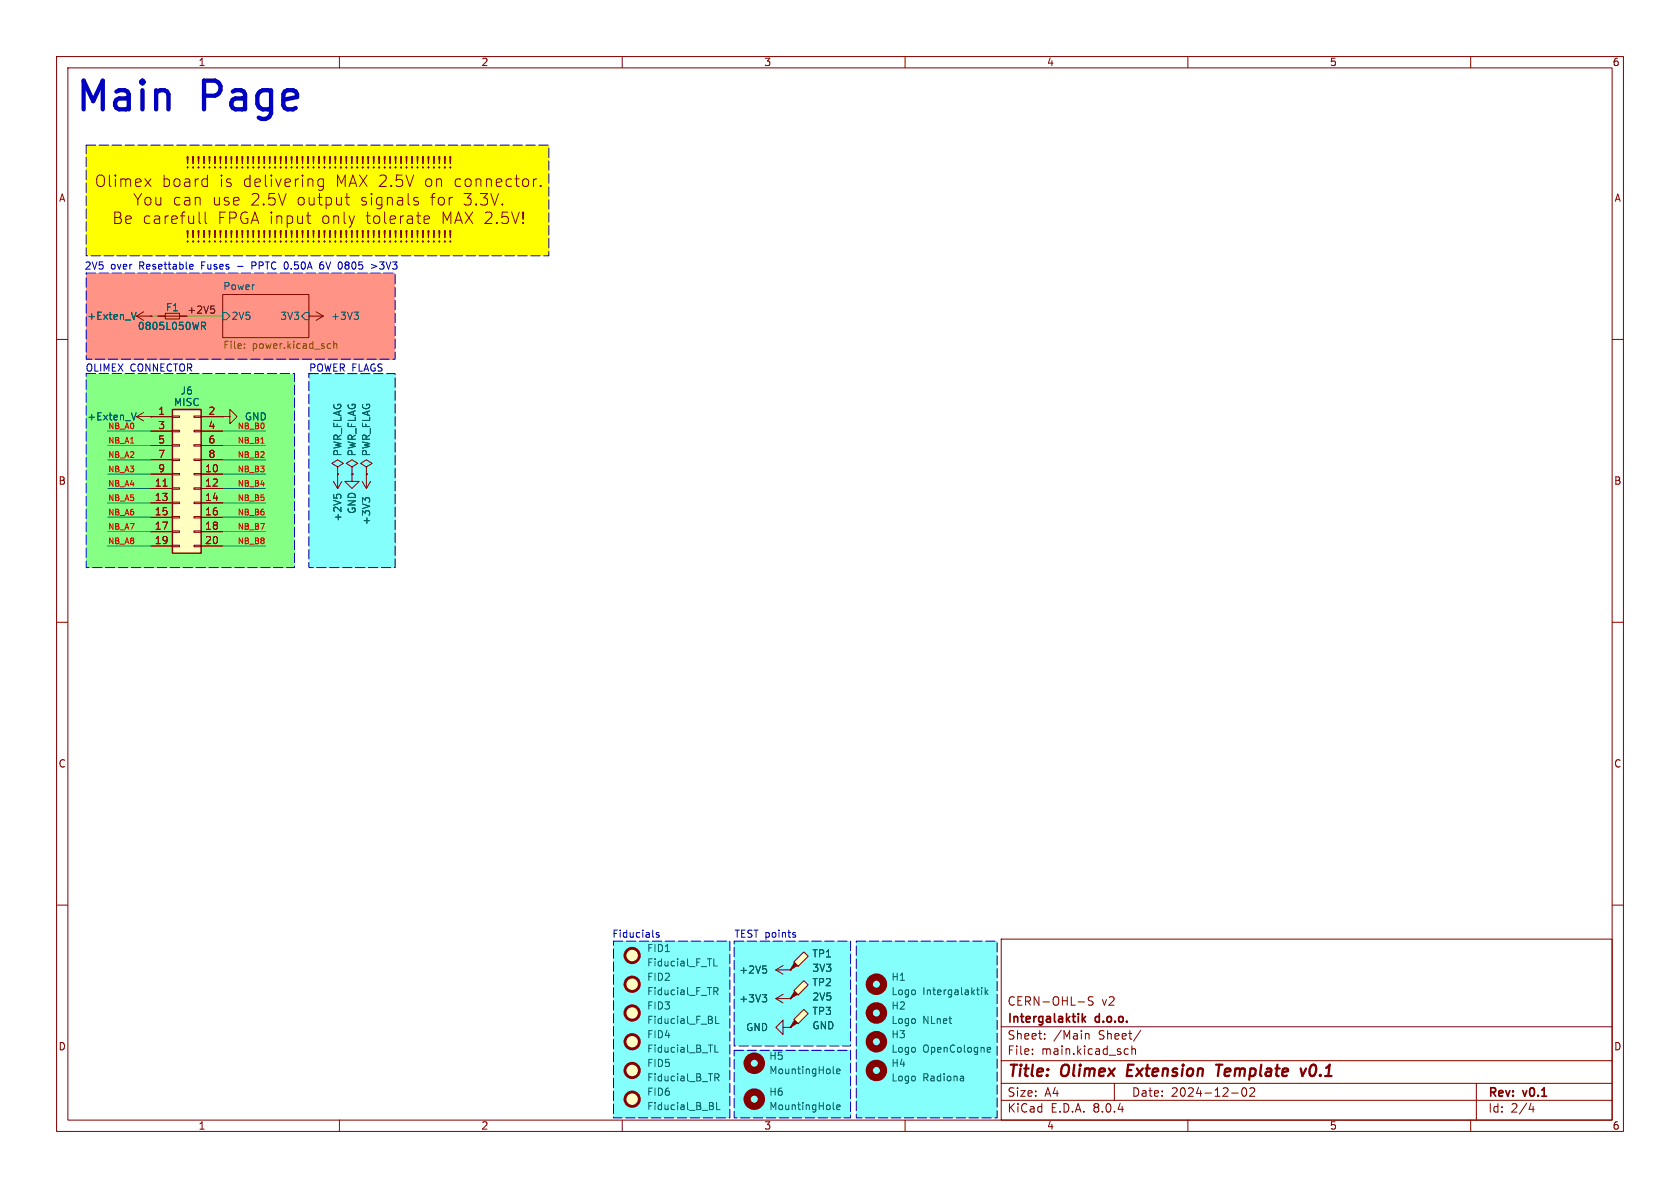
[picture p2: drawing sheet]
<svg xmlns="http://www.w3.org/2000/svg" width="297mm" height="210mm" viewBox="0 0 297 210" stroke-linecap="round" stroke-linejoin="round" font-family="sans-serif">
<g fill="none" stroke="#840000" stroke-width=".18">
<path d="M10 10h277v190h-277zM12 12h273v186h-273zM60 10v2M110 10v2M160 10v2M210 10v2M260 10v2M10 60h2M39.4 52.1h15.2v7.6h-15.2zM285 60h2M10 110h2M285 110h2"/>
<path d="M10 160h2M285 160h2M177 166h108v32h-108zM190.6 177.1h1.1M193.2 176.3l-.5-.1-.3 .3 .1 .3 .7 .3v.5l-.2 .1-.6-.1M60 198v2M110 198v2M160 198v2M177 194.5h108M177 191.5h108M177 187.5h108M177 181.5h108"/>
<path d="M182.5 186.3v.1M182.5 185.5v.1M184.7 183.6v.1M184.7 182.8v.1M191.9 182.8l.2-.1 .4 .1v.9M197 191.5v3M199 185.4l.5 .1M199.5 186.3l-.5 .1M200.1 185.5l.2-.1 .4 .1v.9M200.1 184.9v1.5M201.7 182.1l-1.3 2M210 198v2"/>
<path d="M217.7 193.2h1.2M219.7 192.4a.81 .81 0 0 0 .3 1.4l.2-.1 .2-.5-.2-.8M221.7 192.4v.5l-.8 .9h.9M260 198v2M261 191.5v6.5M270.7 195l-.4 1.1h.9M271 195.6v1"/>
</g>
<path d="M199.5 188.2l-.3 2h1M215 188.2h1.1M215.6 188.2l-.3 2M229.9 188.9l.4 1.3 .6-1.3M231.9 188.3a1.3 1.3 0 0 0 0 1.9" fill="none" stroke="#840000" stroke-width=".4"/>
<path d="M191.3 179.2v1.5M191.9 179.7l-.6 .6M191.5 180.1l.4 .6" fill="none" stroke="#840000" stroke-width=".3"/>
<path d="M15.2 48.3h54.6v15.2h-54.6z" fill="#ff9385"/>
<g fill="#85fffb">
<path d="M129.8 185.7h20.6v11.9h-20.6z"/>
<path d="M151.4 166.4h24.9v31.2h-24.9z"/>
</g>
<path d="M15.2 25.7h81.8v19.5h-81.8z" fill="#ff0"/>
<g fill="#85fffb">
<path d="M54.6 66h15.2v34.3h-15.2z"/>
<path d="M108.5 166.4h20.5v31.2h-20.5z"/>
<path d="M129.8 166.4h20.6v18.5h-20.6z"/>
</g>
<path d="M15.2 66h36.9v34.3h-36.9z" fill="#86ff85"/>
<g fill="none" stroke="#840000" stroke-width=".18">
<path d="M39.4 52.1h15.2v7.6h-15.2zM39.4 73.7h1.2v-1.3l1.3 1.3-1.3 1.2v-1.2M39.4 73.7h.1M58.9 85.1l.8 1.3M59.7 83.8h.1M59.7 82.6l1-.7-1-.6-1 .6 1 .7v1.2M59.7 83.8v2.6M60.5 85.1l-.8 1.3M62.2 82.6l1-.7-1-.6-1 .6 1 .7v1.2M62.2 83.8h.1M62.2 83.8v1.3h1.3l-1.3 1.3-1.2-1.3h1.2M64 85.1l.8 1.3"/>
<path d="M64.8 83.8h.1M64.8 82.6l1-.7-1-.6-1 .6 1 .7v1.2M64.8 83.8v2.6M65.5 85.1l-.7 1.3M137.2 171.5l1.2 .7M137.2 171.5h2.5M138.4 170.7l-1.2 .8M139.7 171.5h.1"/>
</g>
<path d="M39.4 55.2h.6l.6 .7-.6 .6h-.6zM54 55.2h.6v1.3h-.6l-.7-.6zM59 87.4v.6M59.5 87.6l.2-.2h.3l.3 .2M64.6 88.4l-.5-.4v.8M64.6 88.2l.2-.2h.3l.2 .2M126.5 179.6v1.3h.6M134.9 170.8h.6M135.3 171.2l.2 .3v.3l-.2 .2" fill="none" stroke="#006464" stroke-width=".18"/>
<path d="M43.2 61.5v.1M43.2 60.8v.1M58.1 60.8h.4M58.5 61.5l-.4 .1M59 60.9l.2-.1h.3v.8M59 60.3v1.3" fill="none" stroke="#725600" stroke-width=".18"/>
<circle cx="111.8" cy="179.1" r="1.27" fill="#ffffc2" stroke="#ffffc2" stroke-width=".18"/>
<circle cx="111.8" cy="179.1" r="1.27" fill="none" stroke="#840000" stroke-width=".51"/>
<path d="M30.5 72.4h5.1v25.4h-5.1z" fill="#ffffc2"/>
<g fill="none" stroke="#840000" stroke-width=".18">
<path d="M26.7 73.7h3.8M26.7 76.2h3.8M26.7 78.7h3.8M30.5 78.6h1.2v.3h-1.2zM30.5 76.1h1.2v.2h-1.2zM30.5 73.5h1.2v.3h-1.2zM34.3 78.6h1.3v.3h-1.3zM34.3 76.1h1.3v.2h-1.3zM34.3 73.5h1.3v.3h-1.3zM35.6 73.7h3.8M35.6 76.2h3.8M35.6 78.7h3.8"/>
<path d="M26.7 83.8h3.8M26.7 86.4h3.8M26.7 88.9h3.8M26.7 91.4h3.8M26.7 94h3.8M26.7 96.5h3.8M26.7 81.3h3.8M30.5 96.4h1.2v.2h-1.2zM30.5 93.9h1.2v.2h-1.2zM30.5 91.3h1.2v.3h-1.2zM30.5 88.8h1.2v.2h-1.2zM30.5 86.2h1.2v.3h-1.2z"/>
<path d="M30.5 83.7h1.2v.2h-1.2zM30.5 81.2h1.2v.2h-1.2zM34.3 96.4h1.3v.2h-1.3zM34.3 93.9h1.3v.2h-1.3zM34.3 91.3h1.3v.3h-1.3zM34.3 88.8h1.3v.2h-1.3zM34.3 86.2h1.3v.3h-1.3zM34.3 83.7h1.3v.2h-1.3zM34.3 81.2h1.3v.2h-1.3zM35.6 83.8h3.8M35.6 86.4h3.8M35.6 88.9h3.8"/>
<path d="M35.6 91.4h3.8M35.6 94h3.8M35.6 96.5h3.8M35.6 81.3h3.8"/>
</g>
<path d="M30.5 72.4h5.1v25.4h-5.1z" fill="none" stroke="#840000" stroke-width=".25"/>
<path d="M28.8 85.9h.7" fill="none" stroke="#a90000" stroke-width=".18"/>
<path d="M140.3 175.1l1.8-1.7 .8 .7-1.8 1.8z" fill="#ffffc2"/>
<path d="M140.5 175.3l.5 .5-1.3 .7z" fill="#840000" stroke="#840000" stroke-width=".18"/>
<path d="M139.7 176.5h.1M140.3 175.1l1.8-1.7 .8 .7-1.8 1.8z" fill="none" stroke="#840000" stroke-width=".18"/>
<path d="M140.3 170.1l1.8-1.8 .8 .7-1.8 1.8z" fill="#ffffc2"/>
<path d="M140.5 170.2l.5 .5-1.3 .8z" fill="#840000" stroke="#840000" stroke-width=".18"/>
<path d="M24.1 73.7l1.3 .7M24.1 73.7h2.6M25.4 72.9l-1.3 .8M26.7 73.7h.1M137.2 176.5l1.2 .8M137.2 176.5h2.5M138.4 175.8l-1.2 .7M139.7 171.5h.1M139.7 176.5h.1M140.3 170.1l1.8-1.8 .8 .7-1.8 1.8z" fill="none" stroke="#840000" stroke-width=".18"/>
<g fill="none" stroke="#006464" stroke-width=".18">
<path d="M23.2 73l.5 1.2 .4-1.2M126.2 174.6h.5l.2 .2-.1 .4h-.6M126.2 169.5v1.3h.6M126.5 175.2l.4 .6M134.8 175.8h.7l-.4 .5M135.3 176.3l.2 .3v.3l-.2 .2M173.6 174.6v.1M173.6 175v.8M174.2 174.6v1.2M174.3 175.4l.3 .4M174.6 175l-.4 .5M126.4 184.7v1.3h.6"/>
<path d="M126.4 189.8h.5l.2 .3-.1 .3-.6 .1M126.7 194.9v1.3h.6M126.7 190.5l.4 .6M170.3 190.3l.1 .8M170.4 191l-.2 .1M170.4 190.5l-.2 .1M174.6 185.9h.5M174.6 185.2h.3l.2 .3-.6 .1"/>
</g>
<g fill="none" stroke="#840000" stroke-width="1.3">
<circle cx="154.9" cy="174" r="1.27"/>
<circle cx="154.9" cy="179.1" r="1.27"/>
<circle cx="154.9" cy="189.2" r="1.27"/>
<circle cx="154.9" cy="184.1" r="1.27"/>
</g>
<g fill="#ffffc2" stroke="#ffffc2" stroke-width=".18">
<circle cx="111.8" cy="174" r="1.27"/>
<circle cx="111.8" cy="194.3" r="1.27"/>
<circle cx="111.8" cy="189.2" r="1.27"/>
<circle cx="111.8" cy="168.9" r="1.27"/>
<circle cx="111.8" cy="184.1" r="1.27"/>
</g>
<g fill="none" stroke="#840000" stroke-width=".51">
<circle cx="111.8" cy="168.9" r="1.27"/>
<circle cx="111.8" cy="174" r="1.27"/>
<circle cx="111.8" cy="189.2" r="1.27"/>
<circle cx="111.8" cy="194.3" r="1.27"/>
<circle cx="111.8" cy="184.1" r="1.27"/>
</g>
<path d="M140.3 180.2l1.8-1.8 .8 .8-1.8 1.8z" fill="#ffffc2"/>
<path d="M140.5 180.3l.5 .5-1.3 .8z" fill="#840000" stroke="#840000" stroke-width=".18"/>
<g fill="none" stroke="#840000" stroke-width=".18">
<path d="M25.6 31.6l1.1 1.4M26.7 31.6l-1.1 1.4M35.2 37.5v1.7l.3 .3M36.3 37.5v1.7l.3 .3M36.5 31.6l.1 .1M36.6 30.9v2.1M36.6 32.9l-.1 .1M54.2 38.2h.7M54.5 39.4l.4 .1M57.2 31.6v1.7a.55 .55 0 0 1-.9 .3M57.2 31.7l-.6-.1-.4 .4v.6l.2 .3 .2 .1 .6-.1M61 34.9h.8"/>
<path d="M61.3 34.2v1.8l.1 .1 .4 .1M71.9 29.5l.1 .1-.1 .1M71.9 27.7l.1 .1-.1 1.1M72.8 29.5l.1 .1-.1 .1M72.8 29.5l-.1 .1 .1 .1M72.8 27.7v1.2M72.8 29.5v.2M72.8 27.7l-.1 .1 .1 1.1M72.8 27.7l.1 .1-.1 1.1M73.4 34.9l.5 .1M73.4 35.6l.5 .1 .1 .3-.3 .2h-.4M73.8 29.5l.1 .1-.1 .1"/>
<path d="M73.8 29.5l-.1 .1 .1 .1M73.8 27.7v1.2M73.8 29.5v.2M73.8 27.7l-.1 .1 .1 1.1M73.8 27.7l.1 .1-.1 1.1M74.8 29.5l.1 .1-.1 .1M74.8 29.5l-.1 .1 .1 .1M74.8 27.7v1.2M74.8 29.5v.2M74.8 27.7l-.1 .1 .1 1.1M74.8 27.7l.1 .1-.1 1.1M75 38.4l.3-.2h.3l.3 .2v.2l-.9 .2"/>
<path d="M75 39.2l.3 .3 .5-.1M75.7 29.5l.1 .1-.1 .1M75.7 29.5l-.1 .1 .1 .1M75.7 27.7v1.2M75.7 29.5v.2M75.7 27.7l-.1 .1 .1 1.1M75.7 27.7l.1 .1-.1 1.1M76.7 29.5l.1 .1-.1 .1M76.7 29.5l-.1 .1 .1 .1M76.7 27.7v1.2M76.7 29.5v.2M76.7 27.7l-.1 .1 .1 1.1"/>
<path d="M76.7 27.7l.1 .1-.1 1.1M77.7 29.5l.1 .1-.1 .1M77.7 29.5l-.1 .1 .1 .1M77.7 27.7v1.2M77.7 29.5v.2M77.7 27.7l-.1 .1 .1 1.1M77.7 27.7l.1 .1-.1 1.1M78.6 29.5l.1 .1-.1 .1M78.6 29.5l-.1 .1 .1 .1M78.6 27.7v1.2M78.6 29.5v.2M78.6 27.7l-.1 .1 .1 1.1"/>
<path d="M78.6 27.7l.1 .1-.1 1.1M79.6 29.5l.1 .1-.1 .1M79.6 29.5l-.1 .1 .1 .1M79.6 27.7v1.2M79.6 29.5v.2M79.6 27.7l-.1 .1 .1 1.1M79.6 27.7l.1 .1-.1 1.1M94.9 31.6a.52 .52 0 0 0-.6 .4M95.6 32.8l.1 .1-.1 .1M95.6 32.8l-.1 .1 .1 .1M95.6 32.8v.2M24.1 55.9h2.6"/>
<path d="M24.1 55.9l1.3 .7M25.4 55.1l-1.3 .8M26.7 55.9h.1M27.9 55.9h5.1M29.2 55.4h2.5v1h-2.5zM54.6 55.9h.1M54.6 55.9h2.5M55.9 55.1l1.2 .8M57.1 55.9l-1.2 .7M71.9 42.6l.1 .1-.1 .1M72 40.8l-.1 1.2M72.7 40.8l.1 1.2"/>
<path d="M72.8 40.8v1.2M72.8 42.6v.2M72.8 42.6l.1 .1-.1 .1M72.8 42.6l-.1 .1 .1 .1M72.9 40.8l-.1 1.2M73.7 40.8l.1 1.2M73.8 40.8v1.2M73.8 42.6v.2M73.8 42.6l.1 .1-.1 .1M73.8 42.6l-.1 .1 .1 .1M73.9 40.8l-.1 1.2M74.7 40.8l.1 1.2"/>
<path d="M74.8 40.8v1.2M74.8 42.6v.2M74.8 42.6l.1 .1-.1 .1M74.8 42.6l-.1 .1 .1 .1M74.9 40.8l-.1 1.2M75.7 40.8v1.2M75.7 42.6v.2M75.7 42.6l.1 .1-.1 .1M75.7 42.6l-.1 .1 .1 .1M75.7 40.8h-.1l.1 1.2M75.7 40.8h.1l-.1 1.2M76.7 40.8v1.2"/>
<path d="M76.7 42.6v.2M76.7 42.6l.1 .1-.1 .1M76.7 42.6l-.1 .1 .1 .1M76.7 40.8h-.1l.1 1.2M76.7 40.8h.1l-.1 1.2M77.6 40.8l.1 1.2M77.7 40.8v1.2M77.7 42.6v.2M77.7 42.6l.1 .1-.1 .1M77.7 42.6l-.1 .1 .1 .1M77.8 40.8l-.1 1.2M78.5 40.8l.1 1.2"/>
<path d="M78.6 40.8v1.2M78.6 42.6v.2M78.6 42.6l.1 .1-.1 .1M78.6 42.6l-.1 .1 .1 .1M78.7 40.8l-.1 1.2M79.5 40.8l.1 1.2M79.6 40.8v1.2M79.6 42.6v.2M79.6 42.6l.1 .1-.1 .1M79.6 42.6l-.1 .1 .1 .1M79.7 40.8l-.1 1.2M26.7 73.7h.1"/>
<path d="M26.7 73.7h3.8M26.7 76.2h3.8M26.7 78.7h3.8M35.6 73.7h3.8M35.6 76.2h3.8M35.6 78.7h3.8M39.4 73.7h.1M26.7 83.8h3.8M26.7 86.4h3.8M26.7 88.9h3.8M26.7 91.4h3.8M26.7 94h3.8"/>
<path d="M26.7 96.5h3.8M26.7 81.3h3.8M35.6 83.8h3.8M35.6 86.4h3.8M35.6 88.9h3.8M35.6 91.4h3.8M35.6 94h3.8M35.6 96.5h3.8M35.6 81.3h3.8M59.7 83.8h.1M62.2 83.8h.1M64.8 83.8h.1"/>
<path d="M139.7 176.5h.1M139.7 171.5h.1M138.4 181.6v-1.3l-1.2 1.3 1.2 1.3v-1.3h1.3M139.7 181.6h.1M140.3 180.2l1.8-1.8 .8 .8-1.8 1.8z"/>
</g>
<g fill="none" stroke="#840000" stroke-width="1.3">
<circle cx="133.3" cy="188" r="1.27"/>
<circle cx="133.3" cy="194.3" r="1.27"/>
</g>
<g fill="none" stroke="#006464" stroke-width=".18">
<path d="M23.2 55.2l.5 1.3 .4-1.3M35.6 57h.5l.2 .2-.1 .4h-.6M35.9 57.6l.4 .6M62.6 55.2h.8l-.5 .5M63.1 55.7l.3 .2v.3l-.3 .3M23.2 73l.5 1.2 .4-1.2M59 87.4v.6M59.5 87.6l.2-.2h.3l.3 .2M64.6 88.4l-.5-.4v.8M64.6 88.2l.2-.2h.3l.2 .2M134.8 175.8h.7l-.4 .5M134.9 170.8h.6"/>
<path d="M135.3 176.3l.2 .3v.3l-.2 .2M135.3 171.2l.2 .3v.3l-.2 .2M147.3 196l.2 .2M147.3 189.6l.2 .2M147.9 195.7l.6-.1v-.2l-.4-.1-.2 .2 .1 .6h.5M147.9 189.4l.6-.1v-.3h-.4l-.2 .1 .1 .6h.5"/>
</g>
<path d="M37.3 54.1h.6M37.7 54.6l.3 .2v.3l-.3 .3" fill="none" stroke="#0f0f0f" stroke-width=".18"/>
<path d="M46.1 78.3h.6" fill="none" stroke="#ff0600" stroke-width=".18"/>
<path d="M33.6 47.5h.5M33.6 46.8l.4-.1 .1 .3-.6 .2M44.5 47h.5M45 46.3h-.5v1.3M57.1 46.3l-.3 .1a.86 .86 0 0 0 0 1.2l.3-.1M57.1 46.8h-.3l-.3 .2M60.3 46.4l.2 .4-.2 .7M65.6 46.7l1 .4-1 .4M116.5 164.9l-.3-.1-.2 .2 .1 .2 .4 .1v.3h-.5M140.3 165.3h.3l.1 .2-.2 .2h-.2M140.3 164.8l.3 .1" fill="none" stroke="#0000c2" stroke-width=".18"/>
<path d="M15.2 25.7h81.8v19.5h-81.8zM15.2 48.3h54.6v15.2h-54.6zM15.2 66h36.9v34.3h-36.9zM54.6 66h15.2v34.3h-15.2zM108.5 166.4h20.5v31.2h-20.5zM129.8 166.4h20.6v18.5h-20.6zM151.4 166.4h24.9v31.2h-24.9zM129.8 185.7h20.6v11.9h-20.6z" fill="none" stroke="#0000c2" stroke-width=".18" stroke-dasharray="1.7 .6"/>
<g fill="none" stroke="#009600" stroke-width=".18">
<path d="M26.7 55.9h1.2M33 55.9h6.4M19 78.7h7.7M19 76.2h7.7M39.4 78.7h7.6M39.4 76.2h7.6M19 94h7.7M19 91.4h7.7M19 96.5h7.7M19 88.9h7.7M19 86.4h7.7M19 83.8h7.7"/>
<path d="M19 81.3h7.7M39.4 94h7.6M39.4 91.4h7.6M39.4 96.5h7.6M39.4 88.9h7.6M39.4 86.4h7.6M39.4 83.8h7.6M39.4 81.3h7.6"/>
</g>
<path d="M28.8 85.9h.7" fill="none" stroke="#a90000" stroke-width=".18"/>
<g font-size="7.1" fill="#0000c2">
<text x="12.9" y="20.7">Main</text>
<text x="35.5" y="20.7">Page</text>
</g>
<g font-size="2.8" fill="#840000">
<text x="16.7" y="33.3">Olimex</text>
<text x="28.5" y="33.3">board</text>
<text x="32.7" y="30">!!!!!!!!!!!!!!!!!!!!!!!!!!!!!!!!!!!!!!!!!!!!!!!!!</text>
<text x="38.8" y="33.3">is</text>
<text x="43" y="33.3">delivering</text>
<text x="59.4" y="33.3">MAX 2.5V</text>
<text x="75.1" y="33.3">on</text>
<text x="80.4" y="33.3">connector.</text>
<text x="19.8" y="39.8">Be carefull</text>
<text x="23.5" y="36.6">You</text>
<text x="30.5" y="36.6">can</text>
<text x="37.5" y="36.6">use</text>
<text x="38.5" y="39.8">FPGA input</text>
<text x="44.3" y="36.6">2.5V</text>
<text x="52.5" y="36.6">output</text>
<text x="56.9" y="39.8">only</text>
<text x="63.8" y="36.6">signals</text>
<text x="64.7" y="39.8">tolerate</text>
<text x="76.2" y="36.6">for</text>
<text x="78.1" y="39.8">MAX 2.5V!</text>
<text x="82.1" y="36.6">3.3V.</text>
<text x="32.7" y="43.1">!!!!!!!!!!!!!!!!!!!!!!!!!!!!!!!!!!!!!!!!!!!!!!!!!</text>
<text x="178" y="190.9">Title:</text>
<text x="187.7" y="190.9">Olimex</text>
<text x="200.1" y="190.9">Extension</text>
<text x="216.7" y="190.9">Template</text>
<text x="232.4" y="190.9">v0.1</text>
</g>
<g font-size="2.1" fill="#840000">
<text x="178" y="178">CERN-OHL-S</text>
<text x="194.7" y="178">v2</text>
<text x="178" y="184">Sheet:</text>
<text x="178" y="181.2">Intergalaktik</text>
<text x="186.2" y="184">/Main</text>
<text x="193.7" y="181.2">d.o.o.</text>
<text x="194.2" y="184">Sheet/</text>
<text x="178" y="186.7">File:</text>
<text x="184.1" y="186.7">main.kicad_sch</text>
<text x="178" y="196.9">KiCad</text>
<text x="178" y="194.1">Size:</text>
<text x="184.7" y="194.1">A4</text>
<text x="185.7" y="196.9">E.D.A.</text>
<text x="193.3" y="196.9">8.0.4</text>
<text x="200" y="194.1">Date:</text>
<text x="207" y="194.1">2024-12-02</text>
<text x="263" y="194.3">Rev:</text>
<text x="263" y="196.9">Id:</text>
<text x="267.1" y="196.9">2/4</text>
<text x="269.4" y="194.3">v0.1</text>
</g>
<g font-size="1.8" fill="#840000">
<text x="35" y="11.9">1</text>
<text x="85" y="11.9">2</text>
<text x="135" y="11.9">3</text>
<text x="185" y="11.9">4</text>
<text x="235" y="11.9">5</text>
<text x="285" y="11.9">6</text>
<text x="10.3" y="35.9">A</text>
<text x="285.3" y="35.9">A</text>
<text x="10.3" y="85.9">B</text>
<text x="285.3" y="85.9">B</text>
<text x="10.3" y="135.9">C</text>
<text x="285.3" y="135.9">C</text>
<text x="10.3" y="185.9">D</text>
<text x="285.3" y="185.9">D</text>
<text x="35" y="199.9">1</text>
<text x="85" y="199.9">2</text>
<text x="135" y="199.9">3</text>
<text x="185" y="199.9">4</text>
<text x="235" y="199.9">5</text>
<text x="285" y="199.9">6</text>
</g>
<g font-size="1.8" fill="#0000c2">
<text x="14.9" y="47.9">2V5</text>
<text x="19.5" y="47.9">over</text>
<text x="24.7" y="47.9">Resettable</text>
<text x="35.9" y="47.9">Fuses</text>
<text x="42.4" y="47.9">-</text>
<text x="45.2" y="47.9">PPTC 0.50A</text>
<text x="57.6" y="47.9">6V</text>
<text x="61.1" y="47.9">0805</text>
<text x="67.1" y="47.9">&gt;3V3</text>
<text x="15" y="65.9">OLIMEX</text>
<text x="23" y="65.9">CONNECTOR</text>
<text x="54.6" y="65.9">POWER FLAGS</text>
<text x="108.2" y="166">Fiducials</text>
<text x="129.7" y="166">TEST points</text>
</g>
<g font-size="1.8" fill="#006464">
<text x="39.4" y="51.4">Power</text>
<text x="15.3" y="56.7">+Exten_V</text>
<text x="24.3" y="58.5">0805L050WR</text>
<text x="29.2" y="55.2">F1</text>
<text x="40.8" y="56.7">2V5</text>
<text x="49.4" y="56.7">3V3</text>
<text x="58.4" y="56.7">+3V3</text>
<text x="30.7" y="72">MISC</text>
<text x="31.8" y="70">J6</text>
<text x="15.3" y="74.5">+Exten_V</text>
<text x="43.2" y="74.5">GND</text>
<text x="60.6" y="80.8" transform="rotate(-90 60.6 80.8)">PWR_FLAG</text>
<text x="63.1" y="80.8" transform="rotate(-90 63.1 80.8)">PWR_FLAG</text>
<text x="65.6" y="80.8" transform="rotate(-90 65.6 80.8)">PWR_FLAG</text>
<text x="60.6" y="92.3" transform="rotate(-90 60.6 92.3)">+2V5</text>
<text x="63.1" y="90.9" transform="rotate(-90 63.1 90.9)">GND</text>
<text x="65.6" y="92.9" transform="rotate(-90 65.6 92.9)">+3V3</text>
<text x="114.3" y="173.6">FID2</text>
<text x="114.3" y="168.5">FID1</text>
<text x="114.3" y="171">Fiducial_F_TL</text>
<text x="130.6" y="172.3">+2V5</text>
<text x="143.5" y="169.5">TP1</text>
<text x="143.5" y="172">3V3</text>
<text x="157.5" y="173.6">H1</text>
<text x="114.3" y="178.7">FID3</text>
<text x="114.3" y="176.1">Fiducial_F_TR</text>
<text x="130.6" y="177.4">+3V3</text>
<text x="143.5" y="174.5">TP2</text>
<text x="143.5" y="179.6">TP3</text>
<text x="143.5" y="177.1">2V5</text>
<text x="157.5" y="176.1">Logo</text>
<text x="157.5" y="178.7">H2</text>
<text x="163.1" y="176.1">Intergalaktik</text>
<text x="114.3" y="181.2">Fiducial_F_BL</text>
<text x="114.3" y="183.7">FID4</text>
<text x="131.8" y="182.5">GND</text>
<text x="143.5" y="182.2">GND</text>
<text x="157.5" y="183.7">H3</text>
<text x="157.5" y="181.2">Logo</text>
<text x="163.1" y="181.2">NLnet</text>
<text x="114.3" y="188.8">FID5</text>
<text x="114.3" y="186.3">Fiducial_B_TL</text>
<text x="114.3" y="191.4">Fiducial_B_TR</text>
<text x="135.9" y="187.6">H5</text>
<text x="135.9" y="190.1">MountingHole</text>
<text x="157.5" y="191.4">Logo</text>
<text x="157.5" y="186.3">Logo</text>
<text x="157.5" y="188.8">H4</text>
<text x="163.1" y="191.4">Radiona</text>
<text x="163.1" y="186.3">OpenCologne</text>
<text x="114.3" y="193.9">FID6</text>
<text x="114.3" y="196.4">Fiducial_B_BL</text>
<text x="135.9" y="193.9">H6</text>
<text x="135.9" y="196.4">MountingHole</text>
</g>
<text font-size="1.8" fill="#0f0f0f" x="33" y="55.5">+2V5</text>
<g font-size="1.8" fill="#725600">
<text x="39.4" y="62">File:</text>
<text x="44.6" y="62">power.kicad_sch</text>
</g>
<g font-size="1.8" fill="#a90000">
<text x="27.9" y="73.4">1</text>
<text x="27.9" y="75.9">3</text>
<text x="36.8" y="73.4">2</text>
<text x="36.8" y="75.9">4</text>
<text x="27.9" y="78.5">5</text>
<text x="27.9" y="81">7</text>
<text x="27.9" y="83.6">9</text>
<text x="36.2" y="83.6">10</text>
<text x="36.8" y="78.5">6</text>
<text x="36.8" y="81">8</text>
<text x="27.3" y="86.1">11</text>
<text x="27.3" y="88.6">13</text>
<text x="36.2" y="86.1">12</text>
<text x="36.2" y="88.6">14</text>
<text x="27.3" y="91.2">15</text>
<text x="27.3" y="93.7">17</text>
<text x="36.2" y="91.2">16</text>
<text x="36.2" y="93.7">18</text>
<text x="27.3" y="96.3">19</text>
<text x="36.2" y="96.3">20</text>
</g>
<g font-size="1.4" fill="#ff0600">
<text x="19" y="75.9">NB_A0</text>
<text x="41.9" y="75.9">NB_B0</text>
<text x="19" y="83.5">NB_A3</text>
<text x="19" y="78.5">NB_A1</text>
<text x="19" y="81">NB_A2</text>
<text x="41.9" y="81">NB_B2</text>
<text x="41.9" y="78.5">NB_B1</text>
<text x="41.9" y="83.5">NB_B3</text>
<text x="19" y="88.6">NB_A5</text>
<text x="19" y="86.1">NB_A4</text>
<text x="41.9" y="86.1">NB_B4</text>
<text x="41.9" y="88.6">NB_B5</text>
<text x="19" y="93.7">NB_A7</text>
<text x="19" y="91.2">NB_A6</text>
<text x="41.9" y="91.2">NB_B6</text>
<text x="41.9" y="93.7">NB_B7</text>
<text x="19" y="96.2">NB_A8</text>
<text x="41.9" y="96.2">NB_B8</text>
</g>
</svg>
